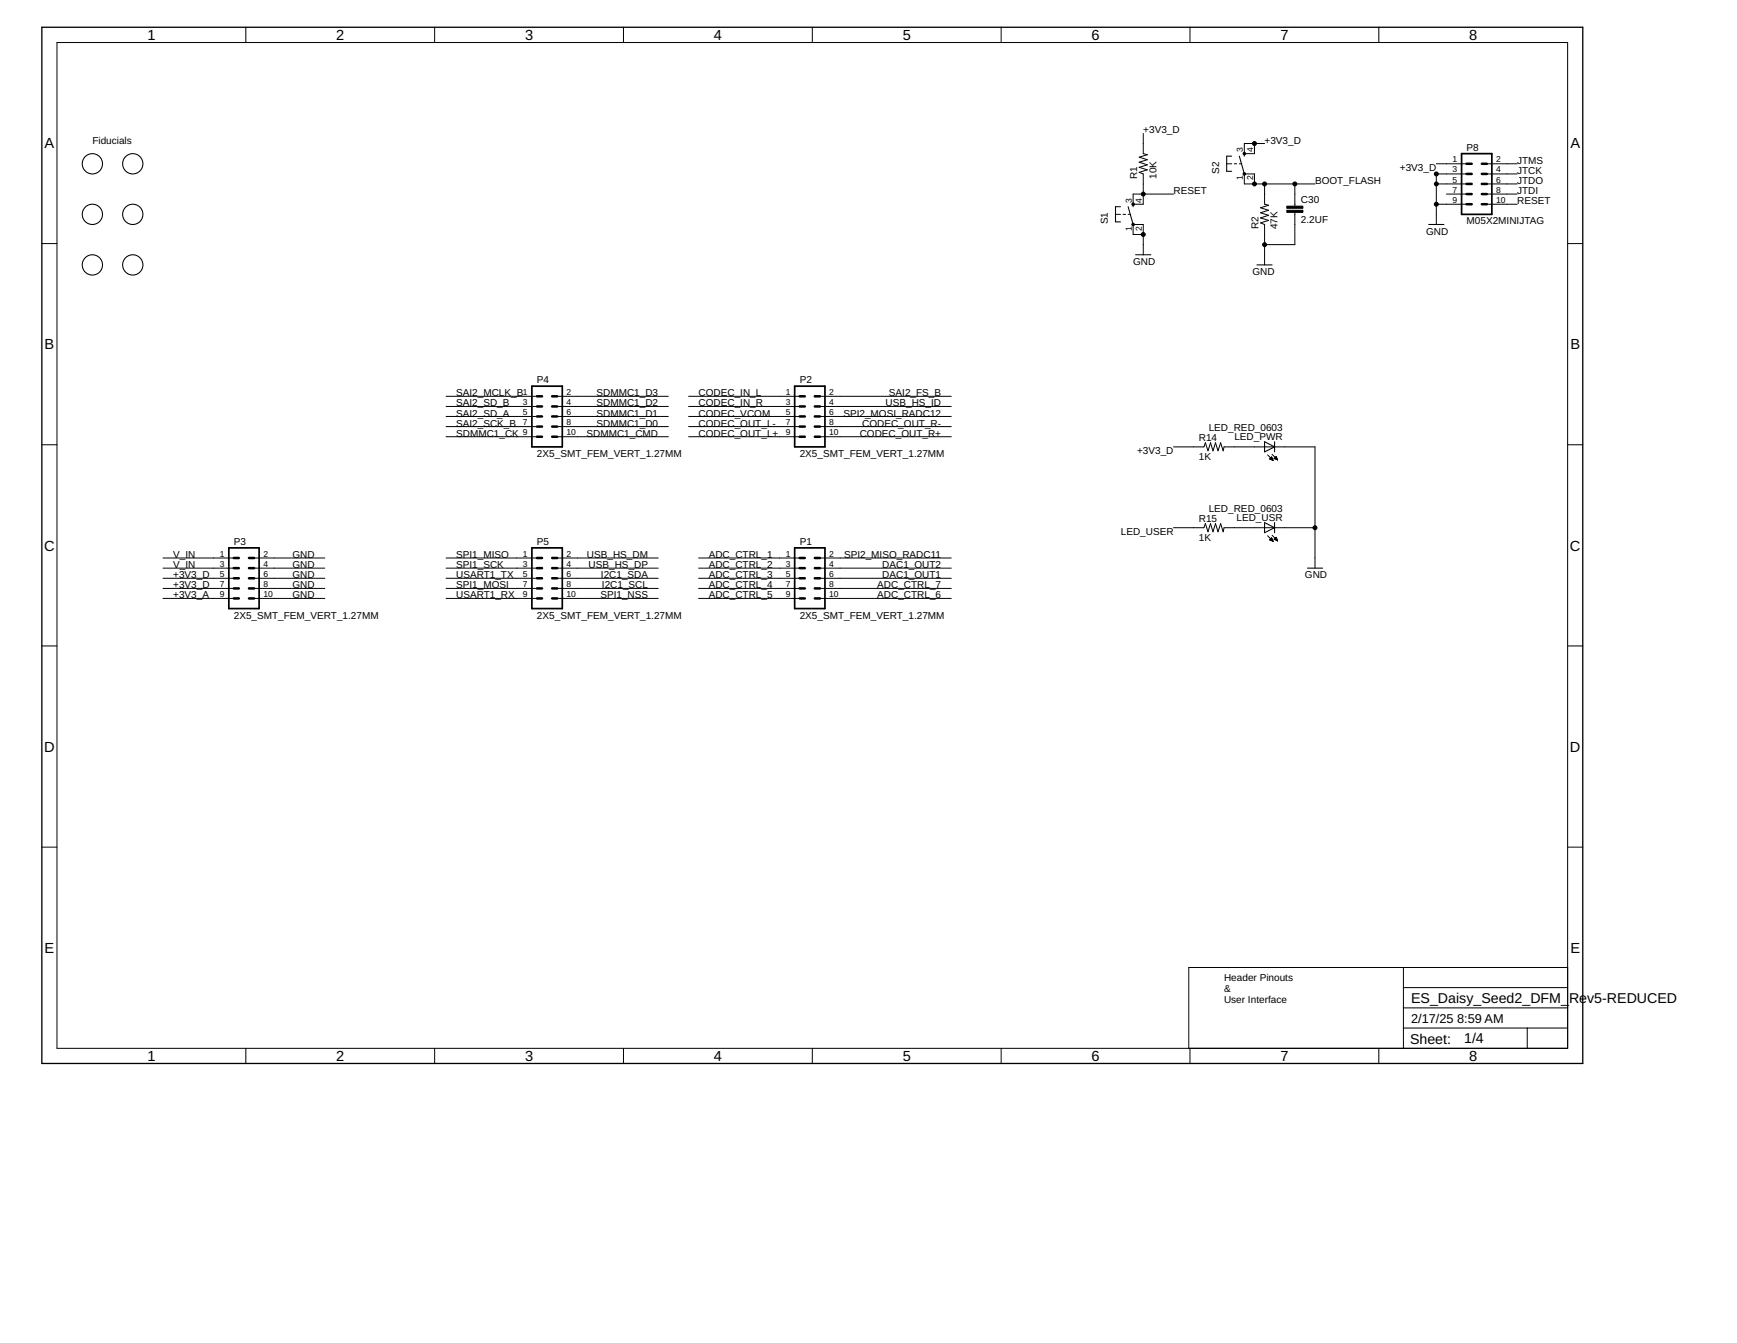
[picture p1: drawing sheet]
<svg xmlns="http://www.w3.org/2000/svg" width="279mm" height="216mm" viewBox="0 0 279 216" stroke-linecap="round" stroke-linejoin="round" font-family="sans-serif">
<g fill="none" stroke="#000" stroke-width=".16">
<path d="M9.2 6.8h243v161.7h-243zM39.5 4.4v2.4M69.9 4.4v2.4M100.3 4.4v2.4M130.7 4.4v2.4M161 4.4v2.4M191.4 4.4v2.4M221.8 4.4v2.4M6.7 39.2h2.5M179.4 34.5h.8M180.6 34.5h.5M181.5 34.5h.4"/>
<path d="M183.9 21.5v3.2l.7 .2-1.4 .4 1.4 .4-1.4 .4 1.4 .4-1.4 .4 1.4 .4-1.4 .4 .7 .3v4.8h-1.6v-1.6h6.5M183.9 37.7h-1.6v-1.6h1.6v4.9M197.3 26.3h.8M198.5 26.3h.4M199.3 26.3h.4M201.8 29.6v-1.6h-1.6v1.6h11.3M201.8 23.1v1.6h-1.6v-1.6h3.2M203.4 29.6v3.2l.6 .2-1.2 .4 1.2 .4-1.2 .4 1.2 .4-1.2 .4 1.2 .4-1.2 .4 .6 .3v6.5M208.3 29.6v3.5M208.3 34.1v5.2h-4.9M231 26.3h4.9M231 29.6h4.9"/>
<path d="M231 32.8h4.9M232.7 31.2h3.2M235.9 28h-4.9v8.1M239.2 26.3h4.8M239.2 28h4.8M239.2 29.6h4.8M239.2 31.2h4.8M239.2 32.8h4.8M252.2 39.2h2.4M6.7 71.5h2.5M71.8 63.7h14.6M71.8 65.3h14.6"/>
<path d="M71.8 67h14.6M71.8 68.6h14.6M71.8 70.2h14.6M89.6 63.7h17.9M89.6 65.3h17.9M89.6 67h17.9M89.6 68.6h17.9M89.6 70.2h17.9M110.8 63.7h17.8M110.8 65.3h17.8M110.8 67h17.8M110.8 68.6h17.8"/>
<path d="M110.8 70.2h17.8M131.9 63.7h21.1M131.9 65.3h21.1M131.9 67h21.1M131.9 68.6h21.1M131.9 70.2h21.1M188.8 71.8h4.9l.2-.6 .4 1.3 .4-1.3 .4 1.3 .4-1.3 .4 1.3 .4-1.3 .4 1.3 .2-.7h14.6v19.5M203.9 73.1l.9 .9M204.2 73.8h.5M204.3 73.7h.3M204.3 73.8h.4M204.4 73.6h.2"/>
<path d="M204.5 73.9h.2M204.5 73.5h.1M204.5 73.4l.3 .6-.6-.2zM204.6 73l.9 .9M204.6 74h.2M204.9 73.7l.4-.3 .2 .5zM205 73.7h.4M205 73.6h.4M205.1 73.6h.3M205.1 73.8h.3M205.1 73.5h.2M205.2 73.4h.1"/>
<path d="M205.3 73.8h.2M205.4 73.9h.1M252.2 71.5h2.4M26.2 89.7h11.4M26.2 91.3h11.4M26.2 93h11.4M26.2 94.6h11.4M26.2 96.2h11.4M40.9 89.7h11.3M40.9 91.3h11.3M40.9 93h11.3M40.9 94.6h11.3"/>
<path d="M40.9 96.2h11.3M71.8 89.7h14.6M71.8 91.3h14.6M71.8 93h14.6M71.8 94.6h14.6M71.8 96.2h14.6M89.6 89.7h16.3M89.6 91.3h16.3M89.6 93h16.3M89.6 94.6h16.3M89.6 96.2h16.3M112.4 89.7h16.2"/>
<path d="M112.4 91.3h16.2M112.4 93h16.2M112.4 94.6h16.2M112.4 96.2h16.2M131.9 89.7h21.1M131.9 91.3h21.1M131.9 93h21.1M131.9 94.6h21.1M131.9 96.2h21.1M188.8 84.8h4.9l.2-.6 .4 1.3 .4-1.3 .4 1.3 .4-1.3 .4 1.3 .4-1.3 .4 1.3 .2-.7h14.6M203.9 86.1l.9 .9M204.2 86.8h.5"/>
<path d="M204.3 86.7h.4M204.3 86.7h.3M204.4 86.8h.3M204.4 86.6h.2M204.5 86.5h.1M204.5 86.5l-.3 .3 .6 .2M204.5 86.5l.3 .5M204.5 86.9h.2M204.6 86l.9 1M204.7 87h.1M204.9 86.7l.4-.3 .2 .6zM205 86.7h.4"/>
<path d="M205.1 86.6h.3M205.1 86.5h.2M205.1 86.8h.3M205.2 86.5h.1M205.3 86.4h.1M205.3 86.8h.2M205.5 86.9h.1M6.7 103.8h2.5M252.2 103.8h2.4M6.7 136.2h2.5M252.2 136.2h2.4M225.7 155.5v13"/>
<path d="M225.7 158.8h26.5M252.2 155.5h-61v13M39.5 168.5v2.5M69.9 168.5v2.5M100.3 168.5v2.5M130.7 168.5v2.5M161 168.5v2.5M191.4 168.5v2.5M221.8 168.5v2.5M225.7 165.3h26.5M225.7 162h26.5M245.7 165.3v3.2"/>
</g>
<path d="M6.7 4.4h247.9v166.6h-247.9z" fill="none" stroke="#000" stroke-width=".21"/>
<path d="M235.1 24.7h4.9v9.8h-4.9zM85.6 62.1h4.8v9.7h-4.8zM127.8 62.1h4.9v9.7h-4.9zM36.8 88.1h4.9v9.7h-4.9zM85.6 88.1h4.8v9.7h-4.8zM127.8 88.1h4.9v9.7h-4.9z" fill="none" stroke="#000" stroke-width=".28"/>
<g fill="none" stroke="#000" stroke-width=".4">
<path d="M235.9 29.6h.8M235.9 31.2h.8M235.9 32.8h.8M235.9 26.3h.8M235.9 28h.8M238.4 29.6h.8M238.4 31.2h.8M238.4 32.8h.8M238.4 26.3h.8M238.4 28h.8M86.4 67h.8M86.4 68.6h.8"/>
<path d="M86.4 70.2h.8M86.4 63.7h.8M86.4 65.3h.8M88.8 67h.8M88.8 68.6h.8M88.8 70.2h.8M88.8 63.7h.8M88.8 65.3h.8M128.6 67h.9M128.6 68.6h.9M128.6 70.2h.9M128.6 63.7h.9"/>
<path d="M128.6 65.3h.9M131.1 67h.8M131.1 68.6h.8M131.1 70.2h.8M131.1 63.7h.8M131.1 65.3h.8M37.6 93h.8M37.6 94.6h.8M37.6 96.2h.8M37.6 89.7h.8M37.6 91.3h.8M40 93h.9"/>
<path d="M40 94.6h.9M40 96.2h.9M40 89.7h.9M40 91.3h.9M86.4 93h.8M86.4 94.6h.8M86.4 96.2h.8M86.4 89.7h.8M86.4 91.3h.8M88.8 93h.8M88.8 94.6h.8M88.8 96.2h.8"/>
<path d="M88.8 89.7h.8M88.8 91.3h.8M128.6 93h.9M128.6 94.6h.9M128.6 96.2h.9M128.6 89.7h.9M128.6 91.3h.9M131.1 93h.8M131.1 94.6h.8M131.1 96.2h.8M131.1 89.7h.8M131.1 91.3h.8"/>
</g>
<g fill="none" stroke="#000" stroke-width=".17">
<path d="M180.2 33.2h-.8v2.5h.8M181.5 33.2l.8 2.9M182.3 32.8v.4M198.1 25.1h-.8v2.4h.8M199.3 25.1l.9 2.9M200.2 24.7v.4M229.8 36.1h2.5M182.7 41h2.4M202.2 42.6h2.4M203.4 71l1.6 .8-1.6 .8zM205 71v1.6M203.4 84l1.6 .8-1.6 .8z"/>
<path d="M205 84v1.6M210.3 91.3h2.4"/>
<circle cx="14.9" cy="26.3" r="1.63"/>
<circle cx="14.9" cy="34.5" r="1.63"/>
<circle cx="21.4" cy="26.3" r="1.63"/>
<circle cx="21.4" cy="34.5" r="1.63"/>
<circle cx="14.9" cy="42.6" r="1.63"/>
<circle cx="21.4" cy="42.6" r="1.63"/>
</g>
<g fill="#000" stroke="#000" stroke-width=".16">
<circle cx="182.3" cy="36.1" r=".21"/>
<circle cx="182.3" cy="32.8" r=".21"/>
<circle cx="183.9" cy="37.7" r=".32"/>
<circle cx="183.9" cy="31.2" r=".32"/>
<circle cx="200.2" cy="28" r=".21"/>
<circle cx="200.2" cy="24.7" r=".21"/>
<circle cx="201.8" cy="23.1" r=".32"/>
<circle cx="201.8" cy="29.6" r=".32"/>
<circle cx="203.4" cy="39.3" r=".32"/>
<circle cx="203.4" cy="29.6" r=".32"/>
<circle cx="208.3" cy="29.6" r=".32"/>
<circle cx="231" cy="28" r=".32"/>
<circle cx="231" cy="29.6" r=".32"/>
<circle cx="231" cy="32.8" r=".32"/>
<circle cx="211.5" cy="84.8" r=".32"/>
</g>
<path d="M207 33.8h2.6v.3h-2.6zM207 33.1h2.6v.4h-2.6z" fill="#000" stroke="#000" stroke-width=".16"/>
<g font-size="2.3">
<text x="23.7" y="6.4">1</text>
<text x="54.1" y="6.4">2</text>
<text x="84.4" y="6.4">3</text>
<text x="114.8" y="6.4">4</text>
<text x="145.2" y="6.4">5</text>
<text x="175.6" y="6.4">6</text>
<text x="205.9" y="6.4">7</text>
<text x="236.3" y="6.4">8</text>
<text x="7.2" y="23.8">A</text>
<text x="252.6" y="23.8">A</text>
<text x="7.2" y="56.2">B</text>
<text x="252.6" y="56.2">B</text>
<text x="7.1" y="88.5">C</text>
<text x="252.5" y="88.5">C</text>
<text x="7.1" y="120.8">D</text>
<text x="252.5" y="120.8">D</text>
<text x="7.2" y="153.2">E</text>
<text x="252.6" y="153.2">E</text>
<text x="227" y="161.2">ES_Daisy_Seed2_DFM_</text>
<text x="252.4" y="161.2">Rev5-REDUCED</text>
<text x="226.8" y="167.8">Sheet:</text>
<text x="235.5" y="167.7">1/4</text>
<text x="23.7" y="170.6">1</text>
<text x="54.1" y="170.6">2</text>
<text x="84.4" y="170.6">3</text>
<text x="114.8" y="170.6">4</text>
<text x="145.2" y="170.6">5</text>
<text x="175.6" y="170.6">6</text>
<text x="205.9" y="170.6">7</text>
<text x="236.3" y="170.6">8</text>
</g>
<g font-size="2.1">
<text x="227" y="164.5">2/17/25</text>
<text x="234.4" y="164.5">8:59 AM</text>
</g>
<g font-size="1.6">
<text x="14.9" y="23.1">Fiducials</text>
<text x="183.9" y="21.5">+3V3_D</text>
<text x="203.4" y="23.1">+3V3_D</text>
<text x="182.9" y="28.8" transform="rotate(-90 182.9 28.8)">R1</text>
<text x="186" y="28.8" transform="rotate(-90 186 28.8)">10K</text>
<text x="196.1" y="28" transform="rotate(-90 196.1 28)">S2</text>
<text x="211.5" y="29.6">BOOT_FLASH</text>
<text x="225.2" y="27.5">+3V3_D</text>
<text x="235.9" y="24.2">P8</text>
<text x="244" y="28">JTCK</text>
<text x="244" y="26.3">JTMS</text>
<text x="244" y="29.6">JTDO</text>
<text x="188.8" y="31.2">RESET</text>
<text x="209.3" y="35.8">2.2UF</text>
<text x="209.3" y="32.6">C30</text>
<text x="244" y="32.8">RESET</text>
<text x="244" y="31.2">JTDI</text>
<text x="178.2" y="36.1" transform="rotate(-90 178.2 36.1)">S1</text>
<text x="202.4" y="36.9" transform="rotate(-90 202.4 36.9)">R2</text>
<text x="205.5" y="36.9" transform="rotate(-90 205.5 36.9)">47K</text>
<text x="229.4" y="37.7">GND</text>
<text x="235.9" y="36.1">M05X2MINIJTAG</text>
<text x="182.3" y="42.6">GND</text>
<text x="201.5" y="44.2">GND</text>
<text x="73.4" y="63.7">SAI2_MCLK_B</text>
<text x="73.4" y="65.3">SAI2_SD_B</text>
<text x="86.4" y="61.6">P4</text>
<text x="96" y="63.7">SDMMC1_D3</text>
<text x="96" y="65.3">SDMMC1_D2</text>
<text x="112.4" y="63.7">CODEC_IN_L</text>
<text x="112.4" y="65.3">CODEC_IN_R</text>
<text x="128.6" y="61.6">P2</text>
<text x="142.5" y="65.3">USB_HS_ID</text>
<text x="143" y="63.7">SAI2_FS_B</text>
<text x="73.4" y="68.6">SAI2_SCK_B</text>
<text x="73.4" y="70.2">SDMMC1_CK</text>
<text x="73.4" y="67">SAI2_SD_A</text>
<text x="94.3" y="70.2">SDMMC1_CMD</text>
<text x="96" y="67">SDMMC1_D1</text>
<text x="96" y="68.6">SDMMC1_D0</text>
<text x="112.4" y="67">CODEC_VCOM</text>
<text x="112.4" y="70.2">CODEC_OUT_L+</text>
<text x="112.4" y="68.6">CODEC_OUT_L-</text>
<text x="135.7" y="67">SPI2_MOSI_RADC12</text>
<text x="138.3" y="70.2">CODEC_OUT_R+</text>
<text x="138.7" y="68.6">CODEC_OUT_R-</text>
<text x="192.8" y="70.9">R14</text>
<text x="194.4" y="69.3">LED_RED_0603</text>
<text x="198.6" y="70.7">LED_PWR</text>
<text x="86.4" y="73.5">2X5_SMT_FEM_VERT_1.27MM</text>
<text x="128.6" y="73.5">2X5_SMT_FEM_VERT_1.27MM</text>
<text x="182.9" y="73">+3V3_D</text>
<text x="192.8" y="73.9">1K</text>
<text x="192.8" y="83.9">R15</text>
<text x="194.4" y="82.3">LED_RED_0603</text>
<text x="198.9" y="83.7">LED_USR</text>
<text x="27.9" y="89.7">V_IN</text>
<text x="37.6" y="87.6">P3</text>
<text x="47" y="89.7">GND</text>
<text x="73.4" y="89.7">SPI1_MISO</text>
<text x="86.4" y="87.6">P5</text>
<text x="94.4" y="89.7">USB_HS_DM</text>
<text x="114" y="89.7">ADC_CTRL_1</text>
<text x="128.6" y="87.6">P1</text>
<text x="135.8" y="89.7">SPI2_MISO_RADC11</text>
<text x="180.3" y="86">LED_USER</text>
<text x="192.8" y="86.9">1K</text>
<text x="27.9" y="93">+3V3_D</text>
<text x="27.9" y="94.6">+3V3_D</text>
<text x="27.9" y="91.3">V_IN</text>
<text x="47" y="91.3">GND</text>
<text x="47" y="93">GND</text>
<text x="47" y="94.6">GND</text>
<text x="73.4" y="91.3">SPI1_SCK</text>
<text x="73.4" y="93">USART1_TX</text>
<text x="73.4" y="94.6">SPI1_MOSI</text>
<text x="94.7" y="91.3">USB_HS_DP</text>
<text x="96.7" y="93">I2C1_SDA</text>
<text x="96.8" y="94.6">I2C1_SCL</text>
<text x="114" y="91.3">ADC_CTRL_2</text>
<text x="114" y="93">ADC_CTRL_3</text>
<text x="114" y="94.6">ADC_CTRL_4</text>
<text x="141.1" y="94.6">ADC_CTRL_7</text>
<text x="141.9" y="91.3">DAC1_OUT2</text>
<text x="141.9" y="93">DAC1_OUT1</text>
<text x="209.9" y="93">GND</text>
<text x="27.9" y="96.2">+3V3_A</text>
<text x="37.6" y="99.5">2X5_SMT_FEM_VERT_1.27MM</text>
<text x="47" y="96.2">GND</text>
<text x="73.4" y="96.2">USART1_RX</text>
<text x="86.4" y="99.5">2X5_SMT_FEM_VERT_1.27MM</text>
<text x="96.6" y="96.2">SPI1_NSS</text>
<text x="114" y="96.2">ADC_CTRL_5</text>
<text x="128.6" y="99.5">2X5_SMT_FEM_VERT_1.27MM</text>
<text x="141.1" y="96.2">ADC_CTRL_6</text>
<text x="196.9" y="157.8">Header Pinouts</text>
<text x="196.9" y="159.5">&amp;</text>
<text x="196.9" y="161.2">User Interface</text>
</g>
<g font-size="1.4">
<text x="199.9" y="28.9" transform="rotate(-90 199.9 28.9)">1</text>
<text x="199.9" y="24.5" transform="rotate(-90 199.9 24.5)">3</text>
<text x="201.5" y="28.9" transform="rotate(-90 201.5 28.9)">2</text>
<text x="201.5" y="24.5" transform="rotate(-90 201.5 24.5)">4</text>
<text x="233.7" y="26.1">1</text>
<text x="233.7" y="27.7">3</text>
<text x="233.7" y="29.4">5</text>
<text x="240.7" y="26.1">2</text>
<text x="240.7" y="27.7">4</text>
<text x="240.7" y="29.4">6</text>
<text x="182" y="32.6" transform="rotate(-90 182 32.6)">3</text>
<text x="183.7" y="32.6" transform="rotate(-90 183.7 32.6)">4</text>
<text x="233.7" y="31">7</text>
<text x="233.7" y="32.6">9</text>
<text x="240.7" y="31">8</text>
<text x="240.7" y="32.6">10</text>
<text x="182" y="37.1" transform="rotate(-90 182 37.1)">1</text>
<text x="183.7" y="37.1" transform="rotate(-90 183.7 37.1)">2</text>
<text x="84.1" y="63.5">1</text>
<text x="84.1" y="65.1">3</text>
<text x="91.1" y="63.5">2</text>
<text x="91.1" y="65.1">4</text>
<text x="126.4" y="63.5">1</text>
<text x="126.4" y="65.1">3</text>
<text x="133.4" y="63.5">2</text>
<text x="133.4" y="65.1">4</text>
<text x="84.1" y="66.7">5</text>
<text x="84.1" y="68.4">7</text>
<text x="84.1" y="70">9</text>
<text x="91.1" y="66.7">6</text>
<text x="91.1" y="68.4">8</text>
<text x="91.1" y="70">10</text>
<text x="126.4" y="66.7">5</text>
<text x="126.4" y="68.4">7</text>
<text x="126.4" y="70">9</text>
<text x="133.4" y="66.7">6</text>
<text x="133.4" y="68.4">8</text>
<text x="133.4" y="70">10</text>
<text x="35.4" y="89.5">1</text>
<text x="42.4" y="89.5">2</text>
<text x="84.1" y="89.5">1</text>
<text x="91.1" y="89.5">2</text>
<text x="126.4" y="89.5">1</text>
<text x="133.4" y="89.5">2</text>
<text x="35.4" y="91.1">3</text>
<text x="35.4" y="92.7">5</text>
<text x="35.4" y="94.4">7</text>
<text x="35.4" y="96">9</text>
<text x="42.4" y="91.1">4</text>
<text x="42.4" y="92.7">6</text>
<text x="42.4" y="94.4">8</text>
<text x="42.4" y="96">10</text>
<text x="84.1" y="91.1">3</text>
<text x="84.1" y="92.7">5</text>
<text x="84.1" y="94.4">7</text>
<text x="84.1" y="96">9</text>
<text x="91.1" y="91.1">4</text>
<text x="91.1" y="92.7">6</text>
<text x="91.1" y="94.4">8</text>
<text x="91.1" y="96">10</text>
<text x="126.4" y="91.1">3</text>
<text x="126.4" y="92.7">5</text>
<text x="126.4" y="94.4">7</text>
<text x="126.4" y="96">9</text>
<text x="133.4" y="91.1">4</text>
<text x="133.4" y="92.7">6</text>
<text x="133.4" y="94.4">8</text>
<text x="133.4" y="96">10</text>
</g>
</svg>
